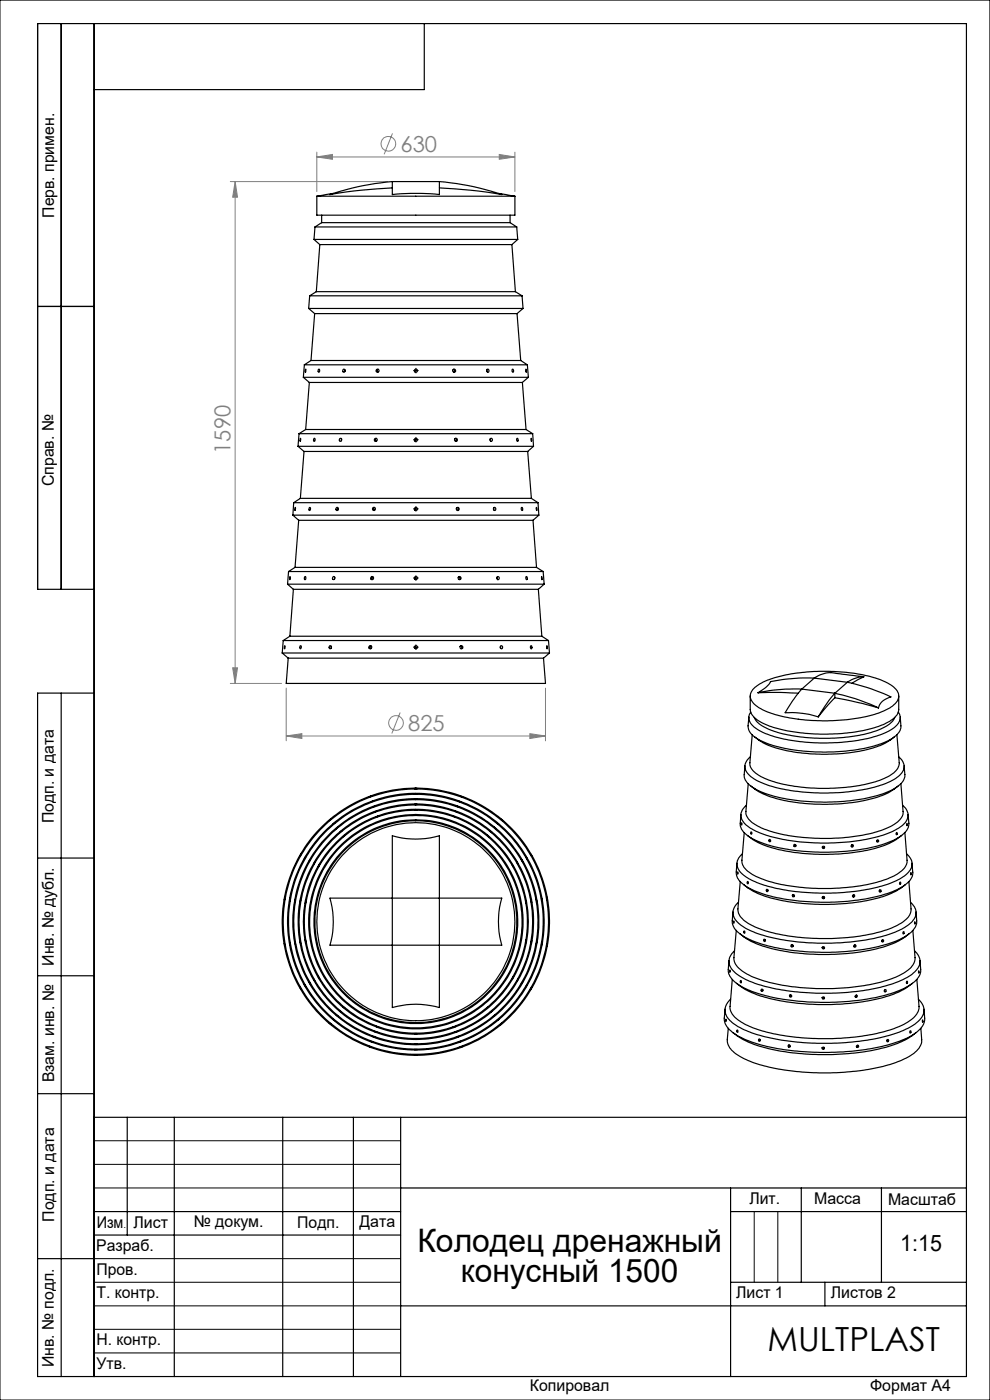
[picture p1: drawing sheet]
<svg xmlns="http://www.w3.org/2000/svg" width="210mm" height="297mm" viewBox="0 0 210 297" stroke-linecap="round" stroke-linejoin="round" font-family="sans-serif">
<g fill="none" stroke="#808080" stroke-width=".21">
<path d="M48.9 38.5h33.3M49.9 38.5l.5 3.3h-1zM49.9 38.5v106.5M67.2 33.3l3.3-.5v1zM67.2 32.3v8.3M67.2 33.3h42M83.3 28.3l-1.8 4.4M105.9 32.8l3.3 .5-3.3 .5zM109.2 32.3v8.3M48.9 145h10.8M49.4 141.7h1l-.5 3.3zM60.7 156.1l3.3-.5v1.1z"/>
<path d="M60.7 146v11.2M60.7 156.1h55M84.9 151.2l-1.8 4.4M112.4 155.6l3.3 .5-3.3 .6zM115.7 146v11.2"/>
<circle cx="82.4" cy="30.5" r="1.55"/>
<circle cx="84" cy="153.4" r="1.55"/>
</g>
<g fill="none" stroke="#000" stroke-width=".21" stroke-dasharray="15.2 1.3 1.3 1.3">
<path d="M87.9 78.6h-.2M88.2 78.3v-.2M88.2 79v.1M88.6 78.6h.1M87.9 93.3h-.2M88.2 93v-.2M88.2 93.6v.2M88.6 93.3h.1M87.9 108h-.2M88.2 107.6v-.1M88.2 108.3v.2M88.6 108h.1"/>
<path d="M87.9 137.3h-.2M87.9 122.6h-.2M88.2 137v-.2M88.2 137.6v.2M88.2 122.3v-.2M88.2 123v.1M88.6 137.3h.1M88.6 122.6h.1"/>
</g>
<g fill="none" stroke="#000" stroke-width=".21">
<path d="M0 0h210v297h-210zM88.1 78.6h.3M88.2 78.5v.3M88.1 93.3h.3M88.2 93.1v.4M88.1 108h.3M88.2 107.8v.3M88.1 137.3h.3M88.1 122.6h.3M88.2 122.5v.3M88.2 137.2v.3M20 242h65"/>
<path d="M20 247h65M20 252h65M160 257v15M165 257v15M20 267h65M20 272h65M20 277h65M20 282h65M20 287h65"/>
</g>
<g fill="none" stroke="#000" stroke-width=".25">
<path d="M13 5v120M20 5v287M90 5v14h-70M8 65h12M20 125h-12v-120h197v287h-197v-145h12M13 147v145M8 182h12M8 207h12M8 232h12M20 237h185M27 237v25M37 237v55"/>
<path d="M60 237v55M75 237v55M85 237v55M20 257h65M85 252h120M155 252v40M155 257h50M170 252v20M187 252v20M8 267h12M20 262h65M85 277h120"/>
<path d="M155 272h50M175 272v5"/>
</g>
<g fill="#808080">
<path d="M105.9 32.8l3.3 .5-3.3 .5zM67.2 33.3l3.3-.5v1zM112.4 155.6l3.3 .5-3.3 .6zM60.7 156.1l3.3-.5v1.1z"/>
<path d="M49.4 141.7h1l-.5 3.3zM49.9 38.5l.5 3.3h-1z"/>
</g>
<g fill="none" stroke="#000" stroke-width=".25">
<path d="M83.2 38.5a54.9 54.9 0 0 0-13.2 2.8 104.3 104.3 0 0 1 13.2-1.4M83.2 38.5v2.8a50.6 50.6 0 0 1 10 0v-2.8M83.2 38.5h10M93.2 38.5a54.9 54.9 0 0 1 13.2 2.8 104.3 104.3 0 0 0-13.2-1.4M66.6 50.8h43.2M66.6 50.8l1.2 1.1M66.8 48.2h42.8M66.8 48.2l-.2 2.6M67.2 41.6h42M67.2 41.6v4h42v-4M67.8 51.9h40.8M67.8 51.9l-.7 10"/>
<path d="M68.2 47.2h40M68.2 47.2l-1.4 1M68.2 45.6v1.6M70.7 41l-3.5 .6M105.7 41l3.5 .6M108.2 47.2l1.4 1M108.2 45.6v1.6M108.6 51.9l.7 10M109.6 48.2l.2 2.6M109.8 50.8l-1.2 1.1M64.6 77.4h47.3M64.6 77.4l-.3 2.6"/>
<path d="M64.8 78.3v.7zM65.5 65.4h45.4M65.5 65.4l1.2 1.1M65.7 62.8h45M65.7 62.8l-.2 2.6M66 76.5h44.5M66 76.5l-1.4 .9M66.7 66.5h43M66.7 66.5l-.7 10M67.1 61.9h42.2M67.1 61.9l-1.4 .9M67.6 78.3l.2 .2-.1 .4a.3 .3 0 0 1-.3-.2 .3 .3 0 0 1 .2-.4z"/>
<path d="M73.2 78.5v.3M80.2 78.3a.33 .33 0 0 0-.2 .3 .33 .33 0 0 0 .2 .3M96.2 78.3a.33 .33 0 0 1 .2 .3 .33 .33 0 0 1-.2 .3M103.3 78.5v.3M103.3 78.4a.28 .28 0 0 1 .4 .2 .28 .28 0 0 1-.4 .3zM108.7 78.3a.29 .29 0 0 1 .2 .3 .29 .29 0 0 1-.2 .3zM109.3 61.9l1.4 .9M109.7 66.5l.8 10M110.5 76.5l1.4 .9M110.7 62.8l.2 2.6M110.9 65.4l-1.2 1.1M111.5 78.3l.1 .7z"/>
<path d="M111.9 77.4l.2 2.6M63.2 94.7h50M63.2 94.7l1.3 1.1M63.4 92h49.6M63.4 92l-.2 2.7M63.7 93v.6zM64.3 80h47.8M64.3 80l1.3 1.1M64.5 95.8h47.4M64.5 95.8l-.8 9.9M64.8 91.1h46.8M64.8 91.1l-1.4 .9"/>
<path d="M65.6 81.1h45.2M65.6 81.1l-.8 10M66.6 93l.2 .1a.32 .32 0 0 1 .1 .3 .32 .32 0 0 1-.3 .2zM72.5 93.1l-.1 .4M79.8 93a.36 .36 0 0 0-.2 .3 .36 .36 0 0 0 .2 .3M96.6 93a.36 .36 0 0 1 .2 .3 .36 .36 0 0 1-.2 .3M104 93.1v.4M109.7 93l.2 .1a.31 .31 0 0 1 0 .3 .31 .31 0 0 1-.2 .2l-.1-.3zM110.8 81.1l.8 10M111.6 91.1l1.4 .9M111.9 95.8l.8 9.9M112.1 80l-1.3 1.1"/>
<path d="M112.7 93v.6zM113 92l.2 2.7M113.2 94.7l-1.3 1.1M62.1 109.3h52.2M62.1 109.3l1.3 1.1M62.3 106.6h51.8M62.3 106.6l-.2 2.7M62.6 107.6v.7zM63.4 110.4h49.7M63.4 110.4l-.8 10M63.7 105.7h49M63.7 105.7l-1.4 .9"/>
<path d="M65.7 107.7a.31 .31 0 0 1 .2 .3 .31 .31 0 0 1-.3 .3zM71.7 107.8v.4M79.4 107.7a.33 .33 0 0 0-.2 .3 .33 .33 0 0 0 .2 .3M97 107.7l.2 .2-.2 .4M104.7 107.8v.4M110.6 107.7l.1-.1 .1 .2a.25 .25 0 0 1 .1 .3 .25 .25 0 0 1-.2 .2zM112.7 105.7l1.4 .9M113.1 110.4l.7 10M113.8 107.6v.7zM114.1 106.6l.2 2.7M114.3 109.3l-1.2 1.1M59.9 138.5h56.7"/>
<path d="M59.9 138.5l1.2 1.1M60.1 135.9h56.2M60.1 135.9l-.2 2.6M60.4 137v.7zM61 123.9h54.4M61 123.9l1.2 1.1M61.1 139.6h54.2M61.1 139.6l-.4 5.4h55l-.4-5.4M61.2 121.2h54M61.2 121.2l-.2 2.7M61.5 135h53.4M61.5 122.3v.7z"/>
<path d="M61.5 135l-1.4 .9M62.2 125h52M62.2 125l-.7 10M62.6 120.4h51.2M62.6 120.4l-1.4 .8M63.7 137a.27 .27 0 0 1 .2 .3 .27 .27 0 0 1-.3 .2zM64.7 122.3a.31 .31 0 0 1 .2 .4 .31 .31 0 0 1-.3 .2zM70.3 137.1v.4M71 122.5v.3M78.7 137a.32 .32 0 0 0-.2 .3 .32 .32 0 0 0 .2 .3M79.1 122.3a.33 .33 0 0 0-.3 .3 .33 .33 0 0 0 .2 .3M97.4 122.3a.32 .32 0 0 1 .2 .3 .32 .32 0 0 1-.2 .3"/>
<path d="M97.8 137a.32 .32 0 0 1 .2 .3 .32 .32 0 0 1-.2 .3M105.4 122.5v.3M106.2 137.1v.4M111.6 122.3a.28 .28 0 0 1 .3 .3 .28 .28 0 0 1-.3 .3zM112.6 137l.2 .2v.4a.33 .33 0 0 1-.3-.3 .33 .33 0 0 1 .1-.3zM113.8 120.4l1.4 .8M114.2 125l.7 10M114.9 122.3l.1 .7zM114.9 135l1.4 .9M115.2 121.2l.2 2.7M115.4 123.9l-1.2 1.1M116 137l.1 .7z"/>
<path d="M116.3 135.9l.3 2.6M116.6 138.5l-1.3 1.1M158.9 152.1l-.2 1.9a3.4 3.4 0 0 0 2.2 2.9 32.7 32.7 0 0 0 15.3 2.6 28.2 28.2 0 0 0 13.2-2.9 3.1 3.1 0 0 0 1.7-2.6l-.1-1.9M159.1 147.7v2.8a3.9 3.9 0 0 0 2.9 3 34.9 34.9 0 0 0 15.1 2.2 26.8 26.8 0 0 0 11.7-2.7l1.2-1 .6-1v-3.3M159.2 151.1a2.29 2.29 0 0 0 1 3.3 22.8 22.8 0 0 0 11 3.1 39.5 39.5 0 0 0 16.2-1.9 5 5 0 0 0 3.5-3.1v-.9l-.4-.5M159.6 155.9l-.5 5.9a3.5 3.5 0 0 0 2.4 3 33.9 33.9 0 0 0 16.3 2.3 24.8 24.8 0 0 0 11.3-2.8l1.3-1.2 .3-1-.4-6.2M160 152.2a5.4 5.4 0 0 0 3.5 2.7 38.1 38.1 0 0 0 22.7 0 5.4 5.4 0 0 0 3.6-2.7M160.1 156.3l.8 .7a21.3 21.3 0 0 0 10.3 2.8 34.5 34.5 0 0 0 16.4-2l2.1-1.5M160.2 145.8a19.8 19.8 0 0 1 9.9-3.1 37.3 37.3 0 0 1 17.4 1.8 4.6 4.6 0 0 1 3.1 3 3.5 3.5 0 0 1-2.4 3 31.1 31.1 0 0 1-13.7 2.4 30.6 30.6 0 0 1-13.1-2.5 3.1 3.1 0 0 1-2.2-3.2l.5-.9zM160.8 147l4.6-.1 3.9 .2M170.1 146.2l-2 2.5-1.6 2.5a19.6 19.6 0 0 1 7.1 .9M170.1 146.2a37.8 37.8 0 0 0-9.3 .8"/>
<path d="M170.1 146.2l7 .9M172.7 143.9a40 40 0 0 0-9.3 .7 6.1 6.1 0 0 1-2.6 2.4M172.7 143.9l7 .8M172.7 143.9l-2.6 2.3M177.1 148l-3.5 4.1M177.1 148l5.8 1.2 3.4 1M177.1 147.1l-1.3 1.6-2.2 3.4M177.1 147.1l.8 .2a40.4 40.4 0 0 1 8.4 2.9M177.1 147.1v.9M179.7 144.7l5.2 1.5 4.1 1.6a3.3 3.3 0 0 0-2.7 2.4M179.7 144.7l-2.6 2.4M183.2 143.6l-2.5 1.4"/>
<path d="M183.2 143.6l-5.1-.7a6.2 6.2 0 0 0-5.4 1M183.2 143.6h-.9l-1.3 .4-1.3 .7M69.8 174.1l.5-.4zM70.6 174.9l.4-.3-.5 .4zM71.3 175.8l.5-.4zM72 176.6l.5-.3-.5 .4zM72.8 177.4l.4-.3-.5 .4zM78.2 169.1l.6-.2zM78.6 170.1l.6-.2zM79 171.2l.6-.2zM79.4 172.3l.6-.3zM79.8 173.4l.6-.3z"/>
<path d="M87.9 171.8h.6zM87.9 170.7h.6zM87.9 169.5h.6zM87.9 168.4h.6zM87.9 167.3h.6zM96 173.1l.6 .3zM96.4 172l.6 .3zM96.8 171l.6 .2zM97.2 169.9l.6 .3zM97.6 168.9l.6 .2zM103.2 177.1l.5 .4zM103.9 176.3l.6 .4z"/>
<path d="M104.7 175.4l.5 .4zM105.4 174.6l.5 .4zM106.1 173.7l.5 .4zM157.2 172.8l-.2 1.9a3.8 3.8 0 0 0 2.6 3.2 35.6 35.6 0 0 0 15 2.9 36.4 36.4 0 0 0 15.3-2.7 4.4 4.4 0 0 0 2.9-3.4l-.2-1.9M157.3 174.6v.4zM157.9 176.6l-.5 5.9a3.2 3.2 0 0 0 1.9 2.8 27.3 27.3 0 0 0 12.1 3.1 40.4 40.4 0 0 0 17.7-2.3 4.8 4.8 0 0 0 3.3-3.3l-.5-6.2M158 162.5l-.1 1.8a3.3 3.3 0 0 0 2.1 2.9 29.3 29.3 0 0 0 13.6 2.9 36.5 36.5 0 0 0 15.5-2.5 4.6 4.6 0 0 0 2.8-2.9l-.1-2.2M158.3 170.8a2.51 2.51 0 0 0 .2 4.4 21.2 21.2 0 0 0 10.1 3.3 43.9 43.9 0 0 0 20.1-1.9 5.9 5.9 0 0 0 3.9-3.2v-.8l-.2-.7-.9-1.1M158.5 177.2l.9 .7a22 22 0 0 0 10.3 3.1 40.9 40.9 0 0 0 18.6-1.9l1.7-1 1.3-.9M158.7 166.3l-.5 5.9a3.3 3.3 0 0 0 2.1 2.8 28.4 28.4 0 0 0 12.6 2.8 36.3 36.3 0 0 0 15.9-2.4 4.1 4.1 0 0 0 2.8-3.1l-.5-6M159.2 160.5a2.47 2.47 0 0 0 .3 4.4 24.2 24.2 0 0 0 11.2 3.2 40.6 40.6 0 0 0 17.5-2.1 5.2 5.2 0 0 0 3.6-3.1v-.4l-.3-.9-.9-1.1M159.3 166.8l.9 .6a22.8 22.8 0 0 0 11 3.1 36.5 36.5 0 0 0 17.2-2.3l2.1-1.4"/>
<path d="M159.3 176.5l.2 .2-.1 .3-.2-.2zM163.1 178.1h.1a.22 .22 0 0 1 .3 .2 .22 .22 0 0 1-.3 .2zM168.6 179.1v.3l.2 .1M168.8 179.2l-.2 .1M174.4 179.7a.25 .25 0 0 0 .3 .1 .25 .25 0 0 0 .2-.1M180.7 179.2l.1 .1-.2 .2M186.1 178.3l-.1 .1M190.2 176.6l.1 .4-.2 .1zM192.4 174.7v.5zM60.4 190.3l-.1 .7zM61.5 199.9l.1 .7zM61.5 190.5v.7z"/>
<path d="M62.5 199.7l.2 .7zM62.7 190.7l-.2 .6zM63.6 199.5l.2 .7zM63.7 190.9v.7zM63.9 181.1l-.3 .6zM64.8 199.3l.1 .7zM64.9 191.1l-.1 .6zM64.9 181.7l-.3 .6zM65.8 182.3l-.3 .5zM66.8 182.8l-.3 .6zM67.8 183.4l-.3 .5zM83.2 190.5v-13.2a18 18 0 0 0 10 0v13.2"/>
<path d="M83.2 190.5h-13.2a18 18 0 0 1 0 10h13.2M83.2 190.5h10M83.2 190.5v10M93.2 190.5h13.2a18 18 0 0 0 0 10h-13.2M93.2 190.5v10M108.6 183.4l.3 .5zM109.6 182.8l.3 .6zM110.6 182.2l.3 .6zM111.5 191.1l.2 .6zM111.5 181.7l.4 .6zM111.7 199.3l-.2 .7zM112.5 181.1l.4 .6z"/>
<path d="M112.6 190.9l.1 .7zM112.7 199.5l-.1 .7zM113.7 190.7l.2 .6zM113.9 199.7l-.2 .7zM114.9 190.5l.1 .6zM115 199.9l-.1 .7zM116 190.3l.1 .7zM155.5 193.5l-.2 1.8a3.5 3.5 0 0 0 2.1 3.1 29 29 0 0 0 12.8 3.4 47.2 47.2 0 0 0 20-2.2 7.1 7.1 0 0 0 4.1-3.4l.2-.9-.2-1.8M155.6 195.4l.1 .5zM156.2 197.4l-.5 5.8a4 4 0 0 0 2.5 3.3 31.3 31.3 0 0 0 13.3 3.1 45.8 45.8 0 0 0 18.5-2.3 6.6 6.6 0 0 0 4-3.4l.1-.7-.5-5.8M156.3 183.1l-.1 1.9a3.6 3.6 0 0 0 2.2 3.1 30 30 0 0 0 13.5 3.2 45.2 45.2 0 0 0 17.4-2.1 7 7 0 0 0 4.2-3.4l.1-.7-.1-2M156.5 185v.5z"/>
<path d="M156.6 191.4a2.72 2.72 0 0 0 .3 4.6 22 22 0 0 0 10.3 3.6 49.8 49.8 0 0 0 22-1.6 8.5 8.5 0 0 0 4.9-3.4 2.65 2.65 0 0 0-1-3.2M157 198.1l.8 .7a25 25 0 0 0 11.3 3.4 45.7 45.7 0 0 0 20.2-2l2.2-1.1 1.3-1M157 187l-.5 5.8a3.7 3.7 0 0 0 2.4 3.2 34.4 34.4 0 0 0 15.3 3.1 38.7 38.7 0 0 0 16-2.7 4.5 4.5 0 0 0 3.1-3.4l-.5-6M157.5 181.1a2.68 2.68 0 0 0 .3 4.6 22.2 22.2 0 0 0 10 3.3 47.1 47.1 0 0 0 21.3-1.7 7 7 0 0 0 4.3-3.3 2.62 2.62 0 0 0-1.1-2.9M157.8 187.7l.8 .6a23.8 23.8 0 0 0 11.1 3.3 43.9 43.9 0 0 0 19.1-2l1.3-.5 2-1.4M157.8 197.6h.2l-.1 .4zM158.5 187l.3 .2-.2 .3zM162.3 199.4v.1M162.9 188.8h.1M168.2 189.8l.3 .3M174.4 190.3a.25 .25 0 0 0 .3 .2 .25 .25 0 0 0 .2-.1M181.1 189.8v.2l-.3 .1"/>
<path d="M186.5 188.9h.1M186.6 188.8l-.1 .3M187.1 199.4l-.1 .2M190.9 187.2l.2 .1-.1 .3-.2-.1zM193.2 185.1l.1 .5zM194 195.5l.1 .5zM60.3 200.1l.2 .7zM63.6 209.4l.3 .5zM64.6 208.8l.3 .6zM65.5 208.2l.4 .6zM66.5 207.7l.4 .5zM67.5 207.1l.3 .6z"/>
<path d="M69.8 217l.5 .4zM70.5 216.1l.5 .4zM71.3 215.2l.5 .4zM72 214.4l.5 .4zM72.7 213.5l.5 .4zM79 219.8l.6 .3zM79.4 218.8l.6 .2zM79.8 217.7l.6 .3zM83.2 200.5v13.2a18 18 0 0 1 10 0v-13.2M83.2 200.5h10M87.9 219.3h.6zM96 217.9h.1"/>
<path d="M96.1 217.9l.6-.2zM96.4 219l.6-.2zM103.3 213.9l.4-.4zM104 214.8l.5-.4zM104.8 215.5l.4-.3-.5 .4zM105.4 216.5l.5-.4zM106.1 217.4l.5-.4zM108.9 207.2l-.3 .5zM109.9 207.7l-.3 .5zM110.8 208.3l-.2 .5zM111.8 208.9l-.3 .5zM112.8 209.4l-.3 .5z"/>
<path d="M116.1 200.1l-.1 .7zM153.8 214.1l-.2 1.9a4.1 4.1 0 0 0 2.5 3.5 30.6 30.6 0 0 0 13 3.5 52.3 52.3 0 0 0 21.8-2.1 8.7 8.7 0 0 0 5-3.7l.2-.8-.1-2.3M154 216.2v.5zM154.5 218.2l-.2 2.4a4.6 4.6 0 0 0 3 3.7 37.9 37.9 0 0 0 15.9 3.3 44.3 44.3 0 0 0 18.3-2.8 5.9 5.9 0 0 0 4-3.8l-.2-2.8M154.6 203.8l-.1 1.9a4.3 4.3 0 0 0 2.8 3.6 36.3 36.3 0 0 0 15.6 3.3 44.7 44.7 0 0 0 18.4-2.7 6.3 6.3 0 0 0 3.9-3.5v-2.6M154.8 205.8v.5zM155 212a2.92 2.92 0 0 0 .3 4.9 22.3 22.3 0 0 0 9.9 3.7 54.7 54.7 0 0 0 25.5-1.6 9.3 9.3 0 0 0 5-3.5 2.77 2.77 0 0 0-.9-3.5M155.3 207.8l-.4 5.7a3.8 3.8 0 0 0 2.4 3.3 32.9 32.9 0 0 0 13.9 3.4 46.6 46.6 0 0 0 19.5-2.4 6.7 6.7 0 0 0 4.1-3.5l.1-.8-.4-5.7M155.4 219l.9 .7a25.3 25.3 0 0 0 11.4 3.6 51.5 51.5 0 0 0 22.8-2l2-1 1.8-1.3M155.8 201.7a2.81 2.81 0 0 0 .2 4.7 21.7 21.7 0 0 0 9.8 3.6 53.7 53.7 0 0 0 23.7-1.3 10.4 10.4 0 0 0 5.2-3.4 2.73 2.73 0 0 0-.7-3.6M156.2 208.6l.9 .6a26.2 26.2 0 0 0 11.7 3.6 49.6 49.6 0 0 0 20.8-1.9l2.1-1 1.9-1.3M156.4 218.5l.1 .1v.4l-.2-.2z"/>
<path d="M157.1 208l.2 .1-.1 .4-.2-.2zM161.8 209.9v.1M161.8 210v.1M167.6 211l.3 .4M168 200.4v.3h.2M168.2 200.5l-.2 .1M174.4 201a.25 .25 0 0 0 .2 .2 .25 .25 0 0 0 .3-.2M174.4 211.6a.25 .25 0 0 0 .2 .2 .25 .25 0 0 0 .3-.1M181.4 200.5v.2l-.3 .1M181.7 211.1l-.1 .2-.2 .1M187.6 210v.2M192.3 208.2l.2 .1-.1 .4z"/>
<path d="M193.1 218.7l.2 .2-.2 .3zM194.9 205.9v.5zM195.7 216.4v.5zM78.2 222l.6 .2zM78.6 220.9l.6 .2zM87.9 220.4h.6zM87.9 221.5h.6zM87.9 222.6l.6 .1zM87.9 223.8h.6zM96.8 220.1h.1M96.8 220l.6-.2zM97.2 221.1h.1"/>
<path d="M97.2 221.1l.6-.2zM97.6 222.2h.1M97.6 222.2l.6-.2zM161.2 220.5l.1 .2M167.4 221.7v.2l.2 .1M174.4 222.3a.24 .24 0 0 0 .2 .2 .24 .24 0 0 0 .3-.2M182 221.8l-.1 .2-.2 .1M188.2 220.6l-.1 .2"/>
<circle cx="72.9" cy="78.6" r=".3"/>
<circle cx="80.1" cy="78.6" r=".32"/>
<circle cx="88.2" cy="78.6" r=".34"/>
<circle cx="96.3" cy="78.7" r=".33"/>
<circle cx="72.2" cy="93.3" r=".29"/>
<circle cx="79.7" cy="93.3" r=".32"/>
<circle cx="88.2" cy="93.3" r=".34"/>
<circle cx="96.7" cy="93.3" r=".32"/>
<circle cx="104.2" cy="93.3" r=".3"/>
<circle cx="71.5" cy="108" r=".3"/>
<circle cx="79.3" cy="107.9" r=".32"/>
<circle cx="88.2" cy="108" r=".34"/>
<circle cx="97.1" cy="108" r=".32"/>
<circle cx="104.9" cy="107.9" r=".3"/>
<circle cx="70.1" cy="137.3" r=".3"/>
<circle cx="70.7" cy="122.6" r=".3"/>
<circle cx="78.5" cy="137.3" r=".32"/>
<circle cx="78.9" cy="122.6" r=".33"/>
<circle cx="88.2" cy="122.6" r=".34"/>
<circle cx="88.2" cy="137.3" r=".34"/>
<circle cx="97.5" cy="122.6" r=".33"/>
<circle cx="97.9" cy="137.3" r=".33"/>
<circle cx="105.6" cy="122.7" r=".31"/>
<circle cx="106.4" cy="137.3" r=".3"/>
<circle cx="168.6" cy="179.4" r=".25"/>
<circle cx="174.7" cy="179.8" r=".26"/>
<circle cx="180.8" cy="179.4" r=".24"/>
<circle cx="186.1" cy="178.4" r=".23"/>
<circle cx="88.2" cy="195.5" r="27.2"/>
<circle cx="88.2" cy="195.5" r="21.4"/>
<circle cx="88.2" cy="195.5" r="22.7"/>
<circle cx="88.2" cy="195.5" r="23.7"/>
<circle cx="88.2" cy="195.6" r="23.9"/>
<circle cx="88.2" cy="195.5" r="21.6"/>
<circle cx="88.2" cy="195.5" r="21"/>
<circle cx="88.2" cy="195.5" r="25"/>
<circle cx="88.2" cy="195.5" r="27"/>
<circle cx="88.2" cy="195.5" r="26.1"/>
<circle cx="88.2" cy="195.6" r="24.8"/>
<circle cx="88.2" cy="195.5" r="22.5"/>
<circle cx="88.2" cy="195.5" r="25.9"/>
<circle cx="88.2" cy="195.5" r="28.3"/>
<circle cx="88.2" cy="195.5" r="28.1"/>
<circle cx="162.2" cy="199.5" r=".22"/>
<circle cx="162.8" cy="188.9" r=".21"/>
<circle cx="168.3" cy="190" r=".23"/>
<circle cx="174.7" cy="190.4" r=".25"/>
<circle cx="181.1" cy="190.1" r=".25"/>
<circle cx="186.7" cy="189" r=".22"/>
<circle cx="187.2" cy="199.6" r=".22"/>
<circle cx="191.6" cy="197.8" r=".21"/>
<circle cx="161.7" cy="210.1" r=".23"/>
<circle cx="167.7" cy="211.3" r=".24"/>
<circle cx="168" cy="200.6" r=".25"/>
<circle cx="174.6" cy="211.7" r=".24"/>
<circle cx="174.7" cy="201.1" r=".26"/>
<circle cx="181.3" cy="200.7" r=".24"/>
<circle cx="181.6" cy="211.4" r=".24"/>
<circle cx="187.8" cy="210.2" r=".23"/>
<circle cx="161.1" cy="220.6" r=".23"/>
<circle cx="167.4" cy="221.9" r=".24"/>
<circle cx="174.6" cy="222.4" r=".25"/>
<circle cx="181.9" cy="222" r=".24"/>
<circle cx="188.3" cy="220.8" r=".22"/>
</g>
<text font-size="7.1" x="162.8" y="286.7">MULTPLAST</text>
<g font-size="6.9">
<text x="88.5" y="265.6">Колодец дренажный</text>
<text x="97.8" y="272">конусный 1500</text>
</g>
<text font-size="4.8" x="191" y="265.3">1:15</text>
<g font-size="4.7" fill="#808080">
<text x="85" y="32.2">630</text>
<text x="48.9" y="96.2" transform="rotate(-90 48.9 96.2)">1590</text>
<text x="86.6" y="155.1">825</text>
</g>
<g font-size="3.4">
<text x="11.5" y="46.2" transform="rotate(-90 11.5 46.2)">Перв. примен.</text>
<text x="11.4" y="103.2" transform="rotate(-90 11.4 103.2)">Справ. №</text>
<text x="11.4" y="174.7" transform="rotate(-90 11.4 174.7)">Подп. и дата</text>
<text x="11.5" y="204.9" transform="rotate(-90 11.5 204.9)">Инв. № дубл.</text>
<text x="11.5" y="229.6" transform="rotate(-90 11.5 229.6)">Взам. инв. №</text>
<text x="159" y="255.5">Лит.</text>
<text x="172.7" y="255.5">Масса</text>
<text x="188.4" y="255.6">Масштаб</text>
<text x="11.5" y="259.2" transform="rotate(-90 11.5 259.2)">Подп. и дата</text>
<text x="20.5" y="260.4">Изм</text>
<text x="28.3" y="260.4">Лист</text>
<text x="41.1" y="260.4">№ докум.</text>
<text x="63.1" y="260.4">Подп.</text>
<text x="76.2" y="260.4">Дата</text>
<text x="20.4" y="265.4">Разраб.</text>
<text x="20.5" y="275.4">Т. контр.</text>
<text x="20.5" y="270.4">Пров.</text>
<text x="156.2" y="275.4">Лист 1</text>
<text x="176.2" y="275.4">Листов 2</text>
<text x="20.5" y="285.4">Н. контр.</text>
<text x="11.4" y="290" transform="rotate(-90 11.4 290)">Инв. № подл.</text>
<text x="20.5" y="290.4">Утв.</text>
<text x="112.4" y="295">Копировал</text>
<text x="184.6" y="295">Формат А4</text>
</g>
<text font-size="2.1" x="26.2" y="260.4">.</text>
</svg>
